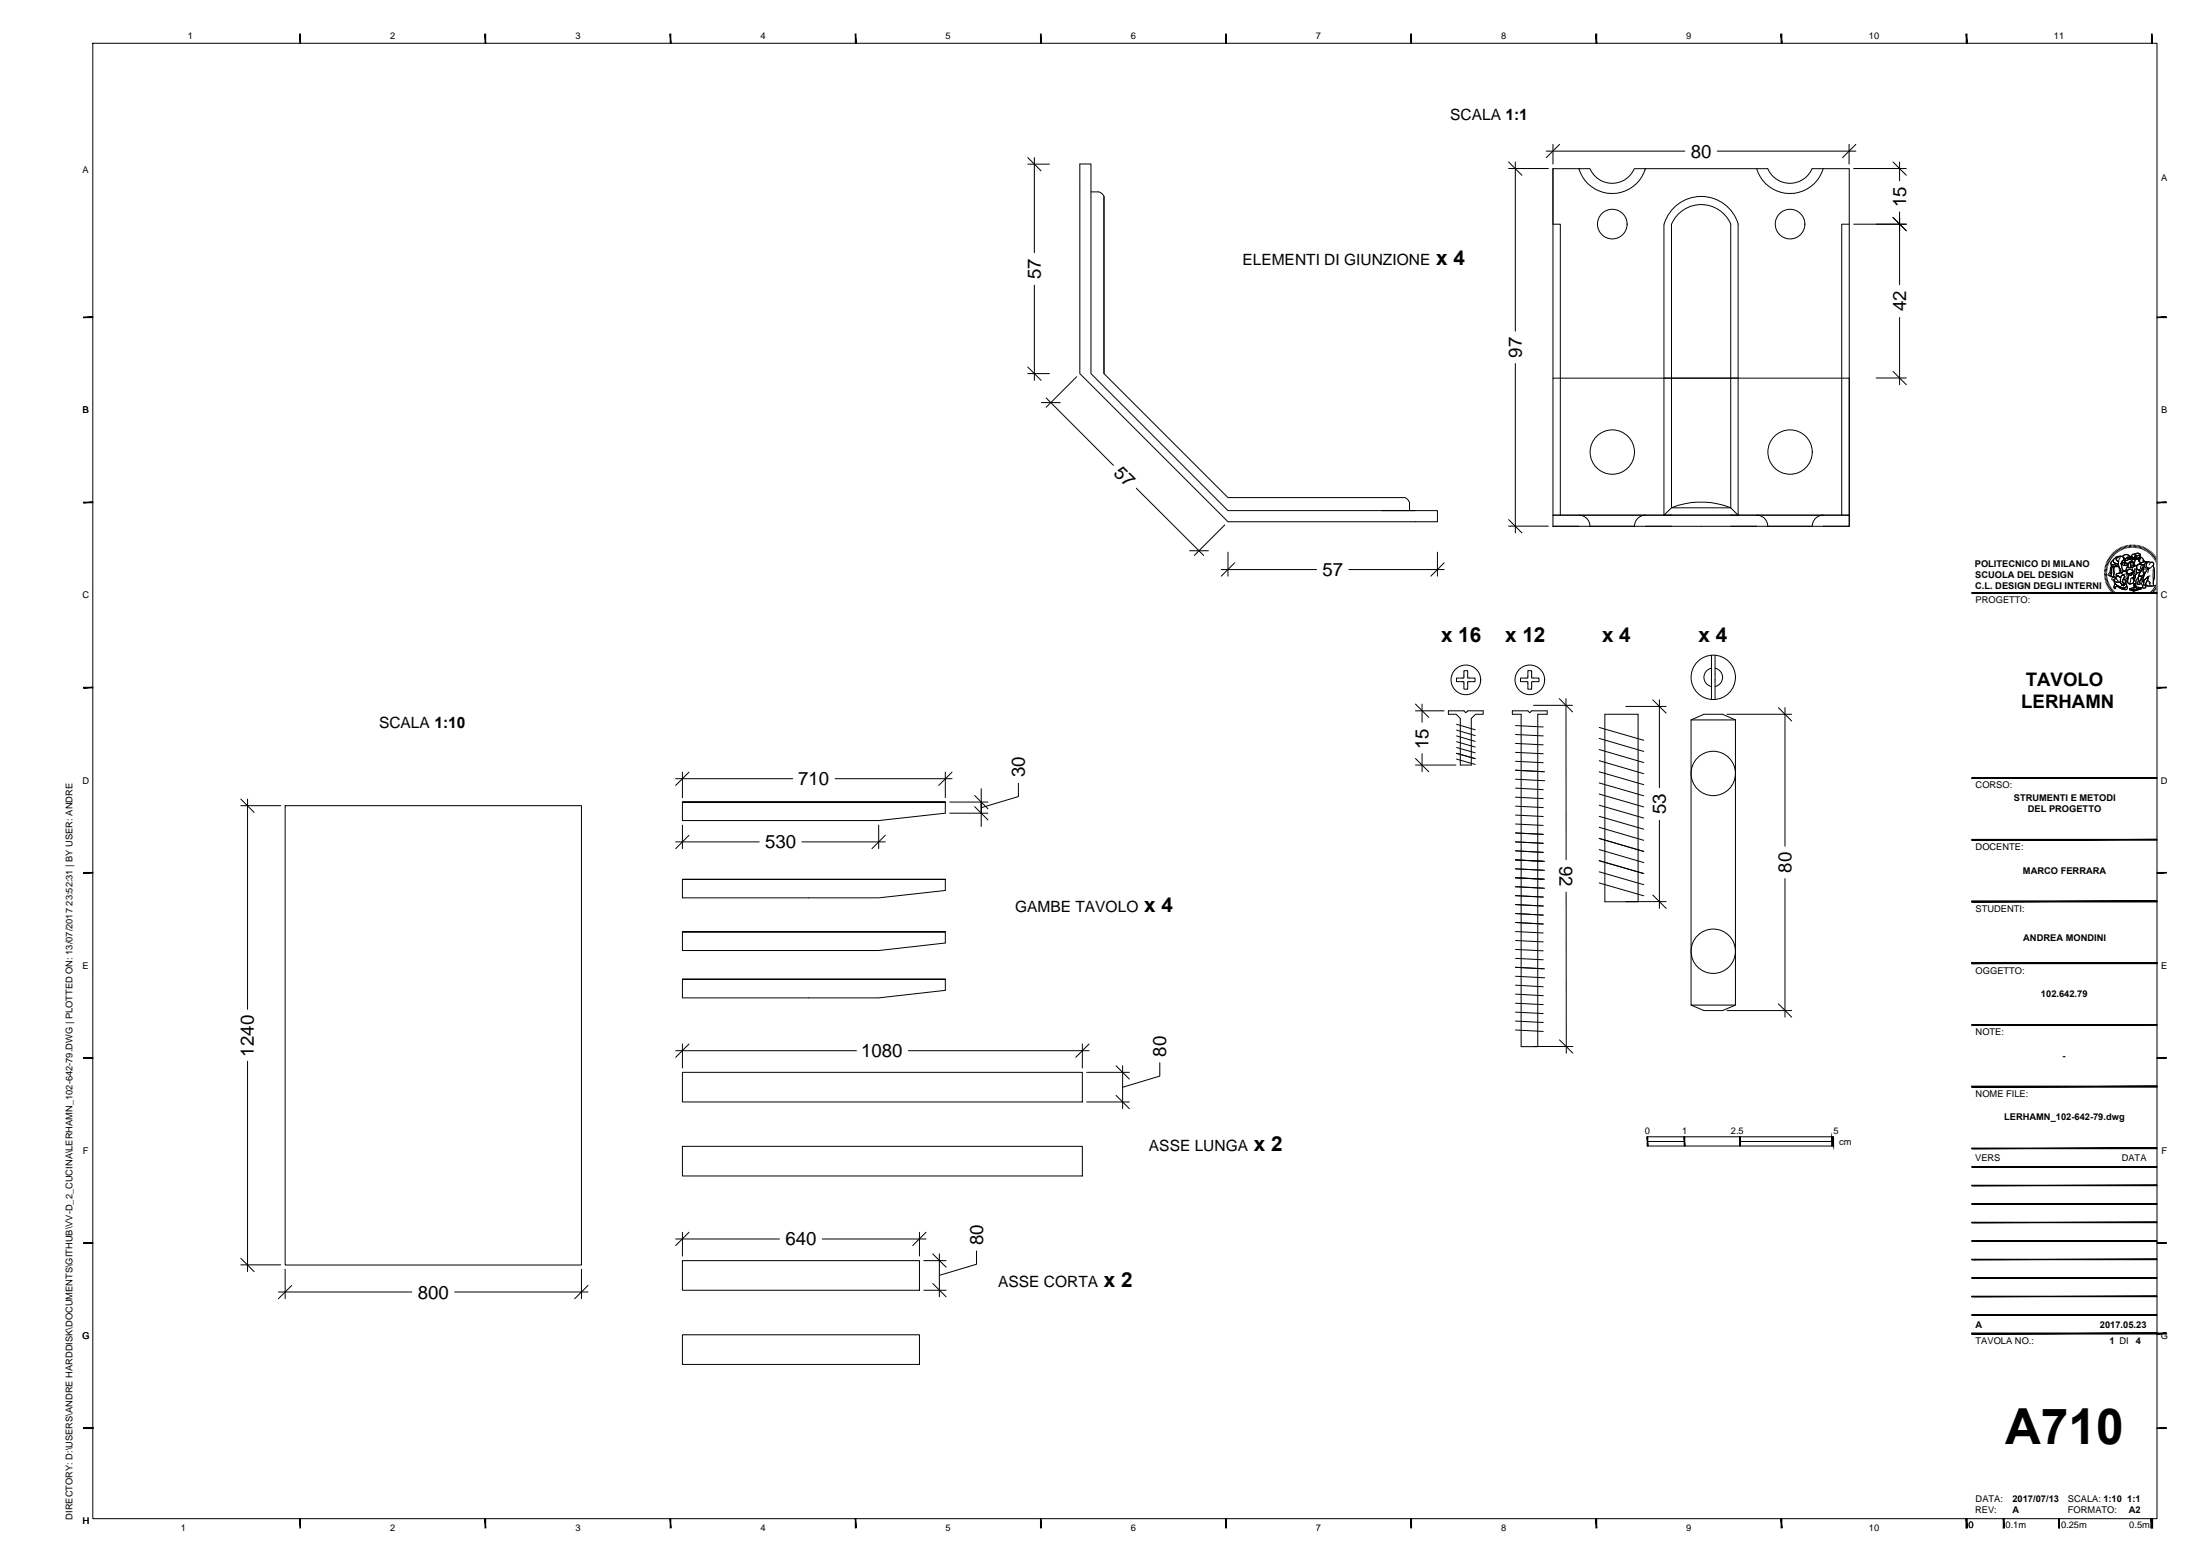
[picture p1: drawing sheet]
<svg xmlns="http://www.w3.org/2000/svg" width="594mm" height="420mm" viewBox="0 0 594 420" stroke-linecap="round" stroke-linejoin="round" font-family="sans-serif">
<!-- layer: Layer1 -->
<g fill="none" stroke="#000" stroke-width=".27">
<path d="M291.6 44.3h3v56.6l37 37h56.6v3h-56.6l-40-40zM294.6 51.8h2M296.6 51.8l.8 .3 .7 1M426.3 45.6h3a6.5 6.5 0 0 0 6 3.9 6.5 6.5 0 0 0 6-3.9h3a9.4 9.4 0 0 1-9 6.6 9.4 9.4 0 0 1-9-6.6zM426.3 45.6h-6.9v56.5M444.3 45.6h33.1a6.5 6.5 0 0 0 5.9 3.9 6.5 6.5 0 0 0 6-3.9h10.1v96.5h-7.1M474.3 45.6a9.4 9.4 0 0 0 9 6.6 9.4 9.4 0 0 0 9-6.6M419.4 60.5h1.9v78.6M449.3 60.5v41.6h20v-41.6M449.4 60.5a10.4 10.4 0 0 1 10-7.5 10.4 10.4 0 0 1 10 7.5M499.4 60.5h-2.1v78.6M298.1 100.9v-47.8v47.8l33.5 33.5 47.8-.1 .6 .5 .5 .7 .1 2.4h1.6"/>
<path d="M419.4 102.1h80v40h-80zM449.3 102.1v37l2.1-2h16v-76.6a8.7 8.7 0 0 0-8-5.3 8.7 8.7 0 0 0-8 5.3v76.6a21.5 21.5 0 0 1 16 0l1.9 2v-37M373.2 137.9h7.4M419.4 139.1h80M426.4 139.1a2.98 2.98 0 0 1 2.9 3h12M444.4 139.1a2.98 2.98 0 0 0-3 3M474.4 139.1a2.98 2.98 0 0 1 3 3M492.4 139.1a2.98 2.98 0 0 0-3 3M419.4 142.1h6.9M444.3 142.1h7.1M462.2 177v11.9M463.1 177v11.9"/>
<path d="M391.1 191.9h4.2l.5 .5 .6-.5h4.1v1h-2.1l-1.1 1.1v12.6h-3v-12.6l-1.1-1.1h-2.1zM393.3 183.1h2v-2h1v2h2v1h-2v2h-1v-2h-2zM393.3 195.6l5.1 1.5M393.3 198.7l5.1 1.5M393.3 197.1l5.1 1.5M408.4 191.9h4.2l.5 .5 .5-.5h4.2v1h-2.6v89.7h-4.4v-89.7h-2.4zM409.2 198.3l7.5 .4M409.2 195.9l7.5 .4M410.6 183.1h2v-2h1v2h2v1h-2v2h-1v-2h-2zM431.8 199.4l12.1 3.5M431.8 196.4l12.1 3.5M433.4 192.9h8.9v50.6h-8.9z"/>
<path d="M456.6 194.4v77h12v-77M456.6 194.4l3.5-1.5h5.1l3.4 1.5M456.6 194.4h12M462.1 180.4a2.52 2.52 0 0 0-2 2.5 2.52 2.52 0 0 0 2 2.5M463.1 180.4a2.52 2.52 0 0 1 2.1 2.5 2.52 2.52 0 0 1-2.1 2.5M77 217.6h80v124h-80zM184.3 216.6h71h-71M184.3 216.6v5h53l18-2v-3M393.3 200.3l5.1 1.4M393.3 201.8l5.1 1.5M393.3 203.4l5.1 1.5M393.3 205l5.1 1.4"/>
<path d="M409.2 203.2l7.5 .3M409.2 205.6l7.5 .4M409.2 208l7.9 .4M409.2 210.4l7.9 .4M409.2 200.7l7.5 .4M409.2 217.7l7.5 .4M409.2 212.8l7.5 .4M409.2 215.3l7.5 .3M431.8 217.4l12.1 3.5M431.8 214.4l12.1 3.5M431.8 211.4l12.1 3.5M431.8 208.4l12.1 3.5"/>
<path d="M431.8 205.4l12.1 3.5M431.8 202.4l12.1 3.5M184.3 237.4h71h-71M184.3 237.4v5h53l18-1.9v-3.1M409.2 239.4l7.9 .5M409.2 229.7l7.5 .5M409.2 227.3l7.5 .4M409.2 224.9l7.5 .4M409.2 222.5l7.5 .4M409.2 220.1l7.5 .4M416.7 232.6l-7.5-.4 7.9 .4M416.7 235l-7.5-.4 7.9 .4"/>
<path d="M416.7 237.4l-7.5-.4 7.9 .4M431.8 235.4l12.1 3.5M431.8 238.4l12.1 3.5M431.8 232.4l12.1 3.5M431.8 229.4l12.1 3.5M431.8 226.4l12.1 3.5M431.8 223.4l12.1 3.5M431.8 220.4l12.1 3.5M184.3 251.6h71h-71M184.3 251.6v5.1h53l18-2.1v-3M409.2 249.1l7.5 .4M409.2 256.4l7.5 .4"/>
<path d="M409.2 258.8l7.5 .4M409.2 254l7.5 .3M409.2 251.5l7.5 .4M409.2 246.7l7.5 .4M409.2 241.9l7.5 .3M409.2 244.3l7.5 .3M184.3 264.4h71h-71M184.3 264.4v5.1h53l18-2.1v-3M409.2 261.2l7.9 .4M409.2 263.6l7.9 .4M409.2 278.1l7.5 .4M409.2 275.7l7.5 .4"/>
<path d="M409.2 270.9l7.5 .4M409.2 273.3l7.5 .4M409.2 266l7.5 .4M409.2 268.4l7.5 .5M456.6 271.4l3.5 1.5h5.1l3.4-1.5M184.3 289.6h108v8h-108zM184.3 309.5h108v8h-108zM184.3 340.4h64v8h-64zM184.3 360.4h64v8h-64z"/>
<circle cx="435.4" cy="60.5" r="4"/>
<circle cx="483.4" cy="60.5" r="4"/>
<circle cx="435.4" cy="122.1" r="6"/>
<circle cx="483.4" cy="122.1" r="6"/>
<circle cx="395.8" cy="183.6" r="4"/>
<circle cx="413.1" cy="183.6" r="4"/>
<circle cx="462.6" cy="182.9" r="6"/>
<circle cx="462.6" cy="208.9" r="6"/>
<circle cx="462.6" cy="256.9" r="6"/>
</g>
<!-- layer: IF-ANNO SYMB -->
<g fill="none" stroke="#000" stroke-width=".27">
<path d="M419.4 39v5.3M421.1 39l-3.6 3.6M499.3 39v5.3M501.1 39l-3.6 3.6M277.5 44.3h5.9M277.5 42.5l3.6 3.6M279.3 42.5v25.7M407.4 45.5h10.7M407.4 43.7l3.6 3.6M409.2 43.7v45.7M417.5 40.8h37.5M463.7 40.8h37.4"/>
<path d="M500.5 45.5h14.3M511.2 58.7l3.6 3.6M511.2 43.7l3.6 3.6M513 43.7v5.1M513 57.2v19.7M279.3 77v25.7M500.5 60.5h14.3M277.5 99.1l3.6 3.6M409.2 98.2v45.7M513 85.7v18.2M277.5 100.9h5.9M281.2 108.7h5.1"/>
<path d="M282.5 107.4l18.2 18.2M290.7 101.7l-8.2 8.3M506.6 102.1h8.2M511.2 100.3l3.6 3.6M306.8 131.8l18.2 18.2M321.2 148.7h5.1M329.8 153.8h25.7M330.8 141.7l-8.3 8.3M331.6 149.1v6.5M333.4 152l-3.6 3.6M364.2 153.8h25.8M388.2 149.1v6.5"/>
<path d="M390 152l-3.6 3.6M407.4 142.1h10.7M407.4 140.3l3.6 3.6M382.2 191.9h7.7M382.2 190.1l3.6 3.6M384 190.1v4.9M414.1 190.5h10.5M421 188.6l3.6 3.6M422.9 188.6v43.6M439 190.8h10.9M446.3 189l3.6 3.6M448.1 189v23.7"/>
<path d="M466.3 192.9h17.5M480.2 191.1l3.6 3.6M482 191.1v37.4M65 217.6h10.8M65 215.8l3.6 3.6M66.8 215.8v56.7M182.5 210.3h31.5M184.3 208.5v6.9M186.1 208.5l-3.6 3.6M225.5 210.3h31.6M255.3 208.5v6.9M256.5 216.6h10.3"/>
<path d="M256.5 219.6h10.3M257.1 208.5l-3.6 3.6M263.2 214.8l3.6 3.6M263.2 217.8l3.6 3.6M265 216.6v3v-3M265 213v3.6M265 219.6v3.6M275 211.5v3.6l-10 3M382.2 206.6h10.9M382.2 204.8l3.6 3.6M384 203.5v4.9M182.5 227.3h22.5"/>
<path d="M184.3 222.8v6.4M186.1 225.6l-3.6 3.6M216.5 227.3h22.6M237.3 222.8v6.4M239.1 225.6l-3.6 3.6M448.1 221.5v23.8M482 237.2v37.5M422.9 240.9l.1 43.5M439 243.5h10.9M446.3 241.7l3.6 3.6M466.3 272.9h17.5M480.2 271.1l3.6 3.6"/>
<path d="M66.8 286.6v56.8M182.5 283.7h48.8M184.3 281.9v6.5M186.1 281.9l-3.6 3.6M245.3 283.7h48.8M292.3 281.9v6.5M293.5 297.6h11.5M293.5 289.6h11.5M294.1 281.9l-3.6 3.6M301.4 295.8l3.6 3.6M301.4 287.8l3.6 3.6M303.1 287.8v11.6"/>
<path d="M313.2 287v3.6l-10.1 3M414.2 282.6h10.5M421.1 280.8l3.6 3.6M65 339.8l3.6 3.6M182.5 334.6h28M184.3 332.7v6.5M186.1 332.7l-3.6 3.6M222 334.6h28.1M248.3 332.7v6.5M250.1 332.7l-3.6 3.6M251.9 338.6l3.6 3.6M253.7 338.6v11.6"/>
<path d="M263.7 337.8v3.6l-10 3M65 341.5h10.8M75.2 348.9h36M77 342.7v8M78.8 347.1l-3.6 3.6M122.8 348.9h36M157 342.7v8M158.8 347.1l-3.6 3.6M249.5 340.4h6M249.5 348.4h6M251.9 346.6l3.6 3.6"/>
</g>
<g fill="#fff" stroke="#fff" stroke-width=".27">
<path d="M357 151.6v4.4l5.8-4.4zM357 156l5.8-4.4v4.4z"/>
<path d="M277.1 69.7v5.9h4.4zM277.1 69.7h4.4v5.9z"/>
<path d="M303.2 125.1l-3.1 3.1 7.3 1zM300.1 128.2l7.3 1-3.1 3.1z"/>
<path d="M456.4 38.6v4.4l5.9-4.4zM456.4 43l5.9-4.4v4.4z"/>
<path d="M407 90.8v5.9h4.4zM407 90.8h4.4v5.9z"/>
<path d="M510.8 78.3v6h4.4zM510.8 78.3h4.4v6z"/>
<path d="M510.8 50.2v5.6h4.4zM510.8 50.2h4.4v5.6z"/>
<path d="M445.9 214.2v5.8h4.4zM445.9 214.2h4.4v5.8z"/>
<path d="M420.7 233.6l4.4 5.8v-5.8zM420.7 233.6l4.4 5.8h-4.4z"/>
<path d="M381.8 196.5v5.6h4.4zM381.8 196.5h4.4v5.6z"/>
<path d="M479.8 230v5.8h4.4zM479.8 230h4.4v5.8z"/>
<path d="M64.6 274v11.1h4.4zM64.6 274h4.4v11.1z"/>
<path d="M112.6 346.7v4.4l8.7-4.4zM112.6 351.1l8.7-4.4v4.4z"/>
<path d="M215.5 208.1v4.4l8.6-4.4zM215.5 212.5l8.6-4.4v4.4z"/>
<path d="M206.5 225.1v4.4l8.6-4.4zM206.5 229.5l8.6-4.4v4.4z"/>
<path d="M272.8 204.2v5.9h4.4zM272.8 204.2h4.4v5.9z"/>
<path d="M232.7 281.5v4.4l11.1-4.4zM232.7 285.9l11.1-4.4v4.4z"/>
<path d="M311 279.7v5.8h4.4zM311 279.7h4.4v5.8z"/>
<path d="M211.9 332.4v4.3l8.7-4.3zM211.9 336.7l8.7-4.3v4.3z"/>
<path d="M261.5 330.5v5.8h4.4zM261.5 330.5h4.4v5.8z"/>
</g>
<!-- layer: G-ANNO-TTLB -->
<g fill="#000" stroke="#000" stroke-width=".27">
<path d="M81 9.2l.2 2.5v-2.5zM81 9.2l.2 2.5h-.2z"/>
<path d="M131 9.2l.1 2.5v-2.5zM131 9.2l.1 2.5h-.1z"/>
<path d="M181 9.2l.1 2.5v-2.5zM181 9.2l.1 2.5h-.1z"/>
<path d="M231 9.2l.1 2.5v-2.5zM231 9.2l.1 2.5h-.1z"/>
<path d="M281 9.2l.1 2.5v-2.5zM281 9.2l.1 2.5h-.1z"/>
<path d="M331 9.2l.1 2.5v-2.5zM331 9.2l.1 2.5h-.1z"/>
<path d="M381 9.2l.2 2.5v-2.5zM381 9.2l.2 2.5h-.2z"/>
<path d="M431 9.2l.2 2.5v-2.5zM431 9.2l.2 2.5h-.2z"/>
<path d="M480.9 9.2l.3 2.5v-2.5zM480.9 9.2l.3 2.5h-.3z"/>
<path d="M530.9 9.2l.3 2.5v-2.5zM530.9 9.2l.3 2.5h-.3z"/>
<path d="M581 9.2l.2 2.5v-2.5zM581 9.2l.2 2.5h-.2z"/>
<path d="M22.6 85.8h2.5v-.2zM22.6 85.6h2.5l-2.5 .2z"/>
<path d="M582.5 85.8h2.5v-.2zM582.5 85.6h2.5l-2.5 .2z"/>
<path d="M22.6 135.8h2.5v-.2zM22.6 135.6h2.5l-2.5 .2z"/>
<path d="M582.5 135.8h2.5v-.2zM582.5 135.6h2.5l-2.5 .2z"/>
<path d="M532.5 160.2h50v-.2zM532.5 160h50l-50 .2z"/>
<path d="M22.6 185.8h2.5v-.2zM22.6 185.6h2.5l-2.5 .2z"/>
<path d="M582.5 185.8h2.5v-.2zM582.5 185.6h2.5l-2.5 .2z"/>
<path d="M532.5 210.2h50v-.2zM532.5 210h50l-50 .2z"/>
<path d="M22.6 235.8h2.5v-.2zM22.6 235.6h2.5l-2.5 .2z"/>
<path d="M532.5 226.9h50v-.2zM532.5 226.7h50l-50 .2z"/>
<path d="M582.5 235.8h2.5v-.2zM582.5 235.6h2.5l-2.5 .2z"/>
<path d="M532.5 243.3v.2l50-.2zM532.5 243.5l50-.2v.2z"/>
<path d="M532.5 243.5h50v-.2zM532.5 243.3h50l-50 .2z"/>
<path d="M532.5 260v.2l50-.2zM532.5 260.2l50-.2v.2z"/>
<path d="M532.5 260v.2l50-.2zM532.5 260.2l50-.2v.2z"/>
<path d="M532.5 276.6v.3l50-.3zM532.5 276.9l50-.3v.3z"/>
<path d="M532.5 260v.2l50-.2zM532.5 260.2l50-.2v.2z"/>
<path d="M532.5 260v.2l50-.2zM532.5 260.2l50-.2v.2z"/>
<path d="M22.6 285.8h2.5v-.2zM22.6 285.6h2.5l-2.5 .2z"/>
<path d="M532.5 293.3v.2l50-.2zM532.5 293.5l50-.2v.2z"/>
<path d="M532.5 293.3v.2l50-.2zM532.5 293.5l50-.2v.2z"/>
<path d="M582.5 285.8h2.5v-.2zM582.5 285.6h2.5l-2.5 .2z"/>
<path d="M444.8 307v2.5h.2zM444.8 307h.2v2.5z"/>
<path d="M454.8 307l.2 2.5v-2.5zM454.8 307l.2 2.5h-.2z"/>
<path d="M469.8 307l.2 2.5v-2.5zM469.8 307l.2 2.5h-.2z"/>
<path d="M494.6 307l.5 2.5v-2.5zM494.6 307l.5 2.5h-.5z"/>
<path d="M532.5 315h50zM532.5 315.1l50-.1z"/>
<path d="M532.5 310v.2l50-.2zM532.5 310.2l50-.2v.2z"/>
<path d="M22.6 335.7h2.5v-.1zM22.6 335.6h2.5l-2.5 .1z"/>
<path d="M532.5 335h50zM532.5 335.2l50-.2z"/>
<path d="M532.5 330h50zM532.5 330.2l50-.2z"/>
<path d="M532.5 325h50zM532.5 325.2l50-.2z"/>
<path d="M532.5 320h50zM532.5 320.2l50-.2z"/>
<path d="M582.5 335.7h2.5v-.1zM582.5 335.6h2.5l-2.5 .1z"/>
<path d="M532.5 355h50zM532.5 355.1l50-.1z"/>
<path d="M532.5 350h50zM532.5 350.1l50-.1z"/>
<path d="M532.5 345h50zM532.5 345.1l50-.1z"/>
<path d="M532.5 340h50zM532.5 340.1l50-.1z"/>
<path d="M532.5 360v.2l50-.2zM532.5 360.2l50-.2v.2z"/>
<path d="M532.5 360v.2l50-.2zM532.5 360.2l50-.2v.2z"/>
<path d="M582.5 360.2h2.5v-.2zM582.5 360h2.5l-2.5 .2z"/>
<path d="M582.5 360.2h2.5v-.2zM582.5 360h2.5l-2.5 .2z"/>
<path d="M22.6 385.7h2.5v-.1zM22.6 385.6h2.5l-2.5 .1z"/>
<path d="M22.6 385.7h2.5v-.2zM22.6 385.5h2.5l-2.5 .2z"/>
<path d="M582.5 385.7h2.5v-.1zM582.5 385.6h2.5l-2.5 .1z"/>
<path d="M81 410.1l.2 2.5v-2.5zM81 410.1l.2 2.5h-.2z"/>
<path d="M131 410.1l.1 2.5v-2.5zM131 410.1l.1 2.5h-.1z"/>
<path d="M181 410.1l.1 2.5v-2.5zM181 410.1l.1 2.5h-.1z"/>
<path d="M231 410.1l.1 2.5v-2.5zM231 410.1l.1 2.5h-.1z"/>
<path d="M281 410.1l.1 2.5v-2.5zM281 410.1l.1 2.5h-.1z"/>
<path d="M331 410.1l.1 2.5v-2.5zM331 410.1l.1 2.5h-.1z"/>
<path d="M381 410.1l.2 2.5v-2.5zM381 410.1l.2 2.5h-.2z"/>
<path d="M431 410.1l.2 2.5v-2.5zM431 410.1l.2 2.5h-.2z"/>
<path d="M480.9 410.1l.3 2.5v-2.5zM480.9 410.1l.3 2.5h-.3z"/>
<path d="M530.9 410.1v2.5h.3zM530.9 410.1h.3v2.5z"/>
<path d="M530.9 410.1l.3 2.5v-2.5zM530.9 410.1l.3 2.5h-.3z"/>
<path d="M541 410.1l.1 2.5v-2.5zM541 410.1l.1 2.5h-.1z"/>
<path d="M541 410.1l.1 2.5v-2.5zM541 410.1l.1 2.5h-.1z"/>
<path d="M556 410.1l.1 2.5v-2.5zM556 410.1l.1 2.5h-.1z"/>
<path d="M556 410.1l.1 2.5v-2.5zM556 410.1l.1 2.5h-.1z"/>
<path d="M581 410.1l.2 2.5v-2.5zM581 410.1l.2 2.5h-.2z"/>
<path d="M580.8 410.1l.5 2.5v-2.5zM580.8 410.1l.5 2.5h-.5z"/>
</g>
<!-- layer: G-ANNO-LOGO -->
<g fill="none" stroke="#000" stroke-width=".27">
<path d="M568.2 154.4h.7M568.2 154.8h.7M568.2 155.1h.7M568.3 154.1h.7M568.3 153.7l.7 .1M568.4 153.3l.6 .2M568.5 153l.6 .2M568.5 152.7l.7 .1M568.7 152.3l.6 .2M568.7 152l.7 .2M568.9 151.6l.6 .3M569 155.4l-.7 .1"/>
<path d="M569 155.7l-.7 .1M569 151.3l.7 .3M569 156.1l-.6 .1M569.1 156.4l-.6 .1M569.2 156.7l-.7 .2M569.2 151l.6 .3M569.3 157l-.7 .2M569.4 157.3l-.7 .3M569.4 150.7l.6 .4M569.5 157.6l-.6 .3M569.6 150.4l.6 .4M569.6 157.9l-.6 .3"/>
<path d="M569.8 150.1l.6 .4M569.8 158.2l-.6 .3M570 158.5l-.6 .3M570.1 149.9l.5 .4M570.1 152.4l.8 .1a.7 .7 0 0 0 1.2-.1v.6h-.2a1.81 1.81 0 0 1-1.8-.3zM570.1 152.4l.1 .5M570.1 158.8l-.5 .3M570.3 149.6l.5 .4M570.3 152.9l-.2 .4-.2 1.5-.3 .6 .4 .2M570.3 159l-.5 .4M570.5 153h.5l-.2 .6v2.1l-.2 .1-.7-.2 .3-.5v-1.5zM570.5 149.3l.5 .5"/>
<path d="M570.5 159.3l-.5 .4M570.6 151.3l.1-.1v.4l.2 .4 1.1 .4a.65 .65 0 0 1-1.1 .1h-.6a.5 .5 0 0 1-.3-.5 .5 .5 0 0 1 .3-.4zM570.6 153l-.4 .5v1.5l-.2 .6 .7 .2M570.7 151.2l-.6 .6a.43 .43 0 0 0-.1 .5 .43 .43 0 0 0 .5 .2h.4a.7 .7 0 0 0 1.2-.1M570.7 159.5l-.5 .5M570.8 149.1l.4 .5M570.8 151l.4-.3a1.8 1.8 0 0 1 1.6-.5 .95 .95 0 0 0-1.3 1.1l.6 .3v.8l-1.2-.5-.2-.3zM570.8 156.5a.98 .98 0 0 0 1.4 .7l.4-.1M570.9 156.9l.8 .3 .9-.1 .1 .4 .3 .3v.3l.2-.3 .2 .4-.1-.5 .4 .4-.3-.5 .5 .2-.4-.4a.4 .4 0 0 1-.4-.2 .4 .4 0 0 1 .1-.5l.2-.4 .3 .2 .4 1a.8 .8 0 0 1-.1 1.1 .8 .8 0 0 1-1 .1l-.7-.3a1.67 1.67 0 0 1-1.4-1.4zM570.9 156.9v.1a2.91 2.91 0 0 0 2.3 1.8l.5 .2M571 153h1.1l.6 1.1v.5l-.6 .2a.45 .45 0 0 0-.6 .2 .45 .45 0 0 0 .2 .6l-.4 .4-.4-.2-.2-.4 .1-1.8zM571 153l-.2 .6v2.2"/>
<path d="M571 159.8l-.5 .4M571.1 157.6l-.1 .2a.65 .65 0 0 0-.2 .6 .65 .65 0 0 0 .4 .6v-.5a.74 .74 0 0 1 1.2 .3l1 .3a.67 .67 0 0 0 .9 0 .67 .67 0 0 0 0-.9M571.1 148.8l.4 .6M571.1 157.5l.7 .6 1.4 .6a.77 .77 0 0 0 1.1-.5l.2 .3a.67 .67 0 0 1-.4 .7 .67 .67 0 0 1-.7-.1l-1.3-.6a.49 .49 0 0 0-.5-.3 .49 .49 0 0 0-.4 .5l.1 .1-.1 .2-.3-.1a.87 .87 0 0 1 .1-1.2zM571.2 160l-.5 .5M571.3 156a.51 .51 0 0 0-.8-.1 .51 .51 0 0 0 .1 .8 .72 .72 0 0 1 .7-.4 .72 .72 0 0 1 .6 .5h.1M571.3 148.6l.5 .6M571.5 155l1.2-.4 .3 .2a.79 .79 0 0 1 .7-.6 .79 .79 0 0 1 .8 .5 .98 .98 0 0 1 .1 1.3 .98 .98 0 0 1-1.2 .3l.1-.3a.28 .28 0 0 0 .3-.3 .28 .28 0 0 0-.3-.3 .56 .56 0 0 0-.6 0 .56 .56 0 0 0-.3 .6l-.7-.6-.3 .1zM571.5 155.7l.4-.3a1.11 1.11 0 0 1 .5 1.8 1.27 1.27 0 0 1-1.6-.6l.1-.2 .6-.1-.2-.3zM571.6 148.4l.4 .6M571.8 150.5l.2-.1a.91 .91 0 0 1 .9-.2 .91 .91 0 0 1 .6 .8 1.9 1.9 0 0 0-.5 2.3l.2 .7 .5 .2-.5 .1-.1 .4a.33 .33 0 0 1-.4-.2 .33 .33 0 0 1 0-.4l-.6-1.1v-1.4a.64 .64 0 0 1-.5-.4 .64 .64 0 0 1 .2-.7zM571.8 155.3l.8 .7"/>
<path d="M571.9 155.4a.61 .61 0 0 0-.4 .9M571.9 148.3l.4 .5M572.1 153h-1.5a.65 .65 0 0 0-.7 .2 .65 .65 0 0 0-.1 .7v.5l-.5 .7 .3 .3M572.3 153.3l.2 1.4M572.3 148l.3 .6M572.5 150.5a2.75 2.75 0 0 0 .1 3.3l.1 .3a.37 .37 0 0 0-.1 .4 .37 .37 0 0 0 .4 .2l.2-.4 .5-.1a2.46 2.46 0 0 1-.9-2.1l.2-.4a.78 .78 0 0 0 .5-1 .78 .78 0 0 0-1-.5 1.7 1.7 0 0 0-1.8 1.4l.2 .4 1.1 .4M572.6 147.9l.3 .6M572.7 154.6l-.6 .2a.44 .44 0 0 0-.6 .1 .44 .44 0 0 0 .1 .6M572.8 150.2a.95 .95 0 0 0-1.3 1l.6 .4M572.9 147.7l.3 .7M573 155.4a.56 .56 0 0 1 .7 .5l-.2 .1-.3 .8a.36 .36 0 0 0 0 .4 .36 .36 0 0 0 .3 .2l.4 .4-.5-.2 .3 .5-.4-.4 .1 .5-.2-.4-.2 .3v-.3l-.2-.2a2.4 2.4 0 0 1 .2-2.2zM573 155.4a.56 .56 0 0 1 .7 .5l-.2 .1-.4 1.1 .8 .7-.5-.2 .3 .5-.4-.4 .1 .5-.2-.4-.2 .3v-.3l-.2-.2a2.13 2.13 0 0 1 .2-2.2z"/>
<path d="M573 152.1l.7-.3 .3 .3a.31 .31 0 0 0-.3 .2 .31 .31 0 0 0 .2 .4l-.6-.1zM573 151.6l1-.4-.2 .6-1.1 .4zM573.1 152.1l.1 .4 .6 .2M573.2 150.3v-.1a1.27 1.27 0 0 1 2 .3 .92 .92 0 0 0-1.2 .3l-.5-.1M573.2 147.6l.2 .7M573.3 150l.4-.2 1.1 .1a.29 .29 0 0 1 .4 .3 .29 .29 0 0 1-.4 .3l-.2-.1a.74 .74 0 0 1-.7 .4 .74 .74 0 0 1-.7-.6zM573.4 150.6a.73 .73 0 0 0 1.2-.3l.1 .1a.27 .27 0 0 1 .3 .2 .27 .27 0 0 1-.2 .3l-.4 .5-.4-.2-.6 .1zM573.6 147.5l.2 .6M573.7 154.2a1.11 1.11 0 0 1 1 .8 1.11 1.11 0 0 1-.4 1.2M573.7 152.1h.9l-.2 .1a.39 .39 0 0 1-.5 .6 .39 .39 0 0 1-.2-.7zM573.7 156.5l.6 1.5a.74 .74 0 0 1-1.1 .8M573.8 151.8l.2 .2"/>
<path d="M573.9 151.5l-.1 .3-1 .4M573.9 155.1l-.8 .2M573.9 147.4l.2 .6M574 151.2l-.4 .5M574 154.7l.8 .6M574.2 152.1a.34 .34 0 0 0-.5 .3 .34 .34 0 0 0 .5 .3 .34 .34 0 0 0 .2-.5l.2-.1-.6 .1M574.2 155.2a.72 .72 0 0 1 .1 .9 .72 .72 0 0 1-.9 .3M574.3 154.2l.5-.5 1.1 .3 .2 .6-.9 .3a.39 .39 0 0 1-.4 .2 .39 .39 0 0 1-.3-.3zM574.3 157l.8 .7M574.3 154.4l.2-.4 .7-.3a.75 .75 0 0 1 .8 1l-.2-.1-1.1 .5M574.3 147.3l.1 .7M574.5 151.1v.1"/>
<path d="M574.5 150.7l.2 .1M574.6 156.4v1M574.6 153a1.12 1.12 0 0 0-.5 1.3M574.6 147.2l.1 .7M574.6 150.8h.1M574.7 155.1l1.1-.5a.62 .62 0 0 1-.1 .6 .62 .62 0 0 1-.7 .2zM574.7 155l.3 .3a.69 .69 0 0 0 .9-.6l.3-.1-.2-.5-.6-.3-.6-.1-.5 .7-.2-.1v-.4l.4-.9 .3 .2h1.1l.5-.4v-.3l.6 .2 .1 1.1a.57 .57 0 0 0-.1 .9l-.3 .6-.4 .1-.2 .6h-.4l.2 .3 .3-.1v.4l.2-.2-.1 .4a.88 .88 0 0 1-1.1 .9l-.9-.7 .3-.5 .2-1.1M574.7 155.9l-.1 .6-.6 .7M574.8 155.2h.1M574.9 151.8a.83 .83 0 0 1 1-.1 .83 .83 0 0 1 .5 .9l-.2 .4-.2-.1a.79 .79 0 0 0-.6-1.3l-.2 .3 .2 .6a.45 .45 0 0 1-.2 .7 .45 .45 0 0 1-.6-.4zM575 150.9l.8-.2 .1 .2a.39 .39 0 0 1-.3 .4 .39 .39 0 0 1-.4-.3zM575 150.6l-.2 .5-.4 .3-.4-.2-.6 .1"/>
<path d="M575 147.2l.1 .7M575.1 159l1.9-.5 1.2 .3-2 .5zM575.1 159l1.1 .3v.3l-1.1-.3zM575.3 151.7a.8 .8 0 0 1 .9 .6 .8 .8 0 0 1-.6 .9h-.2l-.2-1.3zM575.3 147.2l.1 .6M575.4 150.5a.42 .42 0 0 1 .6 0 .42 .42 0 0 1 0 .6l-.2-.4-.4 .1zM575.4 156.1l-.3 1.6 1-.2M575.4 150.7a.39 .39 0 0 1 .5-.3 .39 .39 0 0 1 .1 .6v.1M575.4 155.2v.1M575.5 154.9v.1M575.5 155.1l.1 .1M575.6 152h.1"/>
<path d="M575.6 151.9l-.1 .1M575.7 147.2v.6M575.7 150.9l-.3-.2-.5 .2 .3 .1a.35 .35 0 0 0 .4 .3 .35 .35 0 0 0 .2-.6v.3M575.8 153.2v.7M575.9 154.7a.59 .59 0 0 1-.4 .6 .59 .59 0 0 1-.7-.2M575.9 151.8l.2 .3h-.1M576 151.9a.41 .41 0 0 0-.6-.2 .41 .41 0 0 0 0 .7v.1a.45 .45 0 0 1 .1 .6 .45 .45 0 0 1-.6 .1 .45 .45 0 0 1-.2-.5 .92 .92 0 0 1 1.2-1.1l.2 .3a.71 .71 0 0 1 0 1.1l-.1-.3M576 147.2v.6M576.1 152.3h-.2M576.1 152.1l.1 .5h-.8M576.1 153l-.2 .2h-.5M576.2 159.3l2-.5v.2l-2 .6z"/>
<path d="M576.2 159.3v.3M576.2 155.9v.7l.2-.2M576.2 151l.2-.1 .1 .4-.2 .8M576.3 155.5h.1M576.3 155.4l.4-.1-.5 1.3v-.4l-.3 .1-.2-.3h.4zM576.3 150.5l.1 .5M576.4 152.5l-.2-.4 .3-.8-.1-.4-.2 .1-.2-.5a.47 .47 0 0 1-.4-.6 .47 .47 0 0 1 .7-.3h.4l-.2 .6 .1 1 .2-.6a.4 .4 0 0 0 .3 .4 .4 .4 0 0 0 .5-.2l-.1 .7 .2-.2 .1 .3a.33 .33 0 0 1 .2 .4 .33 .33 0 0 1-.3 .3l-.7 .4M576.4 147.2l-.1 .6M576.5 155.8l-.2 .3M576.5 153.5l-.2 1.4M576.5 152.7l.4 .3M576.5 157.6l.2-.1 .1 1.1-.2-.6-.4 .7z"/>
<path d="M576.6 154.7l-.4 .5v.3M576.7 155.3l-.4 .1-.3 .7-.3-.1 .2 .3 .3-.1M576.7 153.6l-.4 .9M576.7 149.6h-.5a.54 .54 0 0 0-.6 .7M576.7 147.2v.7M576.8 150.6a.4 .4 0 0 0 .3 .4 .4 .4 0 0 0 .5-.2M576.8 149.5a.81 .81 0 0 1 1.1 .1 .81 .81 0 0 1 .1 1l-.4 1v-.8l.2-.4-.2-.5a.98 .98 0 0 0-.9 1.2l-.1-.1a1.45 1.45 0 0 1 .2-1.5zM577 149.4a.74 .74 0 0 1 .9 .1 .74 .74 0 0 1 0 1l-.3 1.1v-.8l.2-.4-.2-.5a.98 .98 0 0 0-.9 1.2l-.1-.1a1.49 1.49 0 0 1 .4-1.6zM577 152.7a1.58 1.58 0 0 1 2 0 1.37 1.37 0 0 1-1.4 1.4l-.6-.5zM577 150.1l.6-.2 .2 .5-.2 .4a.46 .46 0 0 1-.7 0 .46 .46 0 0 1 .1-.7zM577 154.7l.9-.1-.5 1.2-.6 .9v.8l-.3 .1-.3 .6-.1-1zM577 150.3l.2 .1"/>
<path d="M577 154.7l-.3 .6-.6 1.9 .2 1-.1 .8 .4-1 .3 .9-.2-1.4-.4 .7M577.1 150.8h.1M577.1 153.7v.1a.57 .57 0 0 0-.1 .9l.8-.1 .6-.7M577.1 147.2l-.1 .7M577.1 150.4v.1M577.2 150.7h.1M577.4 147.3l-.1 .7M577.5 150.5l.2 .1M577.5 150.6h.1M577.6 155.7l.7-.2-.1 .6a1.34 1.34 0 0 0-.3 1.6h-.7zM577.7 151.3l.4 .7M577.8 153.8h.1"/>
<path d="M577.8 152.2l.9-.4 1-.1-.7 1zM577.8 147.4l-.2 .6M577.9 154.6l-.5 1.2-.6 .9-.1 .9M577.9 150.4l.8 .5 .5 .8h-.4a.65 .65 0 0 1-.9 .1 .65 .65 0 0 1 0-1zM577.9 153.8h-.3M578 150.4l.7 .5 .2 .5M578 154.1h-.1M578.1 147.4l-.2 .7M578.2 158.8v.2l-2 .6-1.1-.3v-.3l1.1 .3 2-.5a5.8 5.8 0 0 0-3.1 .2M578.3 155.6l-.1 .5a1.34 1.34 0 0 0-.3 1.6h-.7l.3-2M578.5 147.6l-.3 .6M578.5 153.7h.3l-.1 1.8-1.2 .2 .3-1.1z"/>
<path d="M578.5 153.4l-.1 .4M578.6 151.3l.5 .4M578.6 152.4l.3 .1 .1 .4M578.7 155.5l-1.2 .2M578.7 156.9l-.1 .3 .3 .1M578.8 153.7v.3a5.9 5.9 0 0 1-.7 3.1l.6 1.1M578.8 147.7l-.2 .6M579 156.6l1.1-.9-.3 1.3a1.33 1.33 0 0 0-.4 1.7l-.4 .1-.4-.1zM579 152.7l.1-.2a.85 .85 0 0 1 1-.8l.6 .2a.55 .55 0 0 1 .8 .1 .55 .55 0 0 1-.2 .8l-.3 .3a1.09 1.09 0 0 1-1.1 .5 1.09 1.09 0 0 1-.9-.7M579 152.9l-.5 .8a.79 .79 0 0 1-1.4 0 .75 .75 0 0 1 .1-1 .75 .75 0 0 1 1 0l-.2 .7a.6 .6 0 0 0 .7-.6 .6 .6 0 0 0-.8-.5 .93 .93 0 0 0-.9 .9M579.1 154.4v.6M579.1 147.9l-.2 .6"/>
<path d="M579.5 148l-.4 .6M579.5 153.6l-.8 .1M579.6 157.8l.5 .4M579.8 148.2l-.4 .6M579.8 151.7l-1.4 .1-.6 .4M579.9 151.8l.4-.1 .4 .2a.55 .55 0 0 1 .7 .1 .55 .55 0 0 1 0 .7 8.7 8.7 0 0 1 0 4.8l.3 .7h-2.4l-.1-.4 .6-.8 .3-1.3-1.5 1.4v-.3a6.8 6.8 0 0 1 1.4-3.2l.5-.1a.9 .9 0 0 1-.9-.6 .9 .9 0 0 1 .3-1.1zM579.9 156.6l.9 .9M580 153.6a5.8 5.8 0 0 0-1.4 3.5l1.5-1.4 .5-.2M580.1 151.7a.91 .91 0 0 0-.6 1.1 .91 .91 0 0 0 1 .7M580.1 148.4l-.4 .5M580.1 155.7l-.3 1.3-.6 .9 .1 .3a.39 .39 0 0 1-.3 .6 .39 .39 0 0 1-.3-.6l.3-1.5M580.2 153.6l-.2 1"/>
<path d="M580.3 157.1a.95 .95 0 0 0 .7 1.1M580.3 148.6l-.3 .5M580.6 152.1l-.3 .3M580.6 148.8l-.4 .5M580.7 159.9l.5 .5M580.9 159.6l.5 .5M580.9 149l-.4 .5M581.2 159.4l.5 .5M581.2 149.3l-.5 .4M581.4 159.2l.5 .4M581.4 153.8l.1 3.3M581.4 152.7a8.6 8.6 0 0 1 0 4.7l.3 .8h-2.4"/>
<path d="M581.4 149.5l-.5 .5M581.5 158.9l.6 .4M581.7 149.8l-.5 .4M581.7 158.6l.6 .4M581.9 150.1l-.5 .4M581.9 158.4l.6 .3M582 158.1l.7 .3M582.1 150.3l-.5 .4M582.2 157.8l.6 .3M582.3 150.6l-.6 .4M582.3 157.5l.7 .2M582.5 157.2l.6 .2"/>
<path d="M582.5 150.9l-.6 .4M582.5 156.8l.7 .3M582.6 156.5l.7 .2M582.7 151.3l-.6 .3M582.7 156.3l.7 .1M582.8 155.9l.6 .1M582.8 151.6l-.6 .2M582.8 155.6l.7 .1M582.8 155.3h.7M582.9 155h.7M582.9 154.7h.7M583 151.9l-.7 .2"/>
<path d="M583.1 152.2l-.6 .2M583.2 152.6l-.6 .2M583.3 152.9l-.6 .2M583.4 153.2l-.7 .2M583.5 153.6l-.7 .1M583.5 154.3h-.7M583.5 154l-.7 .1M571.5 160.2l-.5 .5M571.7 160.4l-.4 .5M572 160.6l-.4 .5M572.3 160.7l-.4 .6M572.5 160.9l-.3 .6"/>
<path d="M572.8 161.1l-.3 .6M573.1 161.2l-.2 .6M573.4 161.3l-.2 .7M573.7 161.4l-.2 .7M574 161.5l-.1 .7M574.3 161.6l-.1 .7M574.7 161.7l-.2 .6M575 161.7l-.1 .7M575.3 161.8v.6M575.6 161.8v.6M576 161.8v.6M576.3 161.8v.6"/>
<path d="M576.6 161.8l.1 .6M577 161.7v.6M577.3 161.6l.1 .7M577.6 161.6l.1 .6M577.9 161.5l.2 .6M578.2 161.4l.2 .6M578.5 161.2l.2 .7M578.8 161.1l.3 .7M579.1 161l.3 .6M579.4 160.8l.3 .6M579.7 160.7l.3 .5M579.9 160.5l.4 .5"/>
<path d="M580.2 160.3l.4 .5M580.4 160.1l.5 .5"/>
</g>
<!-- layer: G-ANNO-TTLB -->
<g fill="#fff" stroke="#fff" stroke-width=".27">
<path d="M557.5 160.1l30.7 4.3-5.7-4.3zM557.5 160.1l30.7 4.3h-30.7z"/>
<path d="M582.5 145.6h5.7l-5.7 14.5zM588.2 145.6l-5.7 14.5 5.7 4.3z"/>
</g>
<path d="M557.5 160.1h25v-14.5h5.7v18.8h-30.7z" fill="none" stroke="#fff" stroke-width=".27"/>
<path d="M25.1 11.7h557.4v398.4h-557.4z" fill="none" stroke="#000" stroke-width=".27"/>
<!-- layer: A-ANNO-SYMB -->
<path d="M444.9 307h50v2.5h-50zM444.9 308.2h10M469.9 308.2h25" fill="none" stroke="#000" stroke-width=".27"/>
<text font-size="13.4" x="541.4" y="389.9">A710</text>
<g font-size="5.6">
<text x="387.8" y="71.5">x 4</text>
<text x="389.1" y="173.4">x 16</text>
<text x="406.4" y="173.3">x 12</text>
<text x="432.6" y="173.4">x 4</text>
<text x="458.6" y="173.4">x 4</text>
<text x="309" y="246.3">x 4</text>
<text x="338.6" y="310.8">x 2</text>
<text x="298.1" y="347.5">x 2</text>
</g>
<g font-size="5">
<text x="456.6" y="42.6">80</text>
<text x="514.7" y="56" transform="rotate(-90 514.7 56)">15</text>
<text x="281.1" y="75.4" transform="rotate(-90 281.1 75.4)">57</text>
<text x="514.8" y="84" transform="rotate(-90 514.8 84)">42</text>
<text x="411" y="96.6" transform="rotate(-90 411 96.6)">97</text>
<text x="300.5" y="128" transform="rotate(45 300.5 128)">57</text>
<text x="357.1" y="155.5">57</text>
<text x="547" y="185.3">TAVOLO</text>
<text x="545.8" y="191.3">LERHAMN</text>
<text x="385.8" y="202.2" transform="rotate(-90 385.8 202.2)">15</text>
<text x="276.8" y="209.9" transform="rotate(-90 276.8 209.9)">30</text>
<text x="215.6" y="212">710</text>
<text x="449.9" y="219.9" transform="rotate(-90 449.9 219.9)">53</text>
<text x="206.6" y="229.1">530</text>
<text x="421.1" y="233.8" transform="rotate(90 421.1 233.8)">92</text>
<text x="483.8" y="235.7" transform="rotate(-90 483.8 235.7)">80</text>
<text x="68.6" y="285.3" transform="rotate(-90 68.6 285.3)">1240</text>
<text x="232.5" y="285.5">1080</text>
<text x="314.9" y="285.4" transform="rotate(-90 314.9 285.4)">80</text>
<text x="212.1" y="336.3">640</text>
<text x="265.5" y="336.2" transform="rotate(-90 265.5 336.2)">80</text>
<text x="112.8" y="350.6">800</text>
</g>
<g font-size="4.2">
<text x="391.6" y="32.5">SCALA 1:1</text>
<text x="335.5" y="71.5">ELEMENTI DI GIUNZIONE</text>
<text x="102.4" y="196.5">SCALA 1:10</text>
<text x="274.1" y="246.3">GAMBE TAVOLO</text>
<text x="310.3" y="310.8">ASSE LUNGA</text>
<text x="269.5" y="347.5">ASSE CORTA</text>
</g>
<g font-size="2.5">
<text x="50.7" y="10.5">1</text>
<text x="105.4" y="10.5">2</text>
<text x="155.4" y="10.5">3</text>
<text x="205.4" y="10.5">4</text>
<text x="255.4" y="10.5">5</text>
<text x="305.4" y="10.5">6</text>
<text x="355.3" y="10.5">7</text>
<text x="405.3" y="10.5">8</text>
<text x="455.3" y="10.5">9</text>
<text x="504.7" y="10.5">10</text>
<text x="554.7" y="10.5">11</text>
<text x="22.3" y="46.6">A</text>
<text x="583.6" y="48.9">A</text>
<text x="22.3" y="111.6">B</text>
<text x="583.6" y="111.6">B</text>
<text x="533.3" y="153">POLITECNICO DI MILANO</text>
<text x="22.3" y="161.6">C</text>
<text x="533.4" y="156">SCUOLA DEL DESIGN</text>
<text x="533.4" y="159.1">C.L. DESIGN DEGLI INTERNI</text>
<text x="583.5" y="161.6">C</text>
<text x="533.5" y="162.9">PROGETTO:</text>
<text x="22.3" y="211.6">D</text>
<text x="533.5" y="212.9">CORSO:</text>
<text x="583.5" y="211.6">D</text>
<text x="543.8" y="216.3">STRUMENTI E METODI</text>
<text x="547.6" y="219.3">DEL PROGETTO</text>
<text x="533.5" y="229.5">DOCENTE:</text>
<text x="546.3" y="236">MARCO FERRARA</text>
<text x="533.5" y="246.2">STUDENTI:</text>
<text x="546.4" y="254.2">ANDREA MONDINI</text>
<text x="22.3" y="261.6">E</text>
<text x="533.5" y="262.9">OGGETTO:</text>
<text x="583.6" y="261.6">E</text>
<text x="551.1" y="269.3">102.642.79</text>
<text x="533.5" y="279.5">NOTE:</text>
<text x="557" y="286">-</text>
<text x="533.5" y="296.2">NOME FILE:</text>
<text x="541.2" y="302.4">LERHAMN_102-642-79.dwg</text>
<text x="22.4" y="311.6">F</text>
<text x="444.2" y="306.2">0</text>
<text x="454.2" y="306.2">1</text>
<text x="467.4" y="306.2">2.5</text>
<text x="495.1" y="306.2">5</text>
<text x="496.7" y="309.1">cm</text>
<text x="583.7" y="311.6">F</text>
<text x="533.4" y="313.5">VERS</text>
<text x="572.9" y="313.5">DATA</text>
<text x="533.5" y="358.5">A</text>
<text x="567.1" y="358.5">2017.05.23</text>
<text x="22.2" y="361.6">G</text>
<text x="533.5" y="363">TAVOLA NO.:</text>
<text x="569.6" y="363">1 DI</text>
<text x="576.8" y="363">4</text>
<text x="583.5" y="361.6">G</text>
<text x="533.5" y="405.6">DATA:</text>
<text x="543.4" y="405.5">2017/07/13</text>
<text x="558.4" y="405.5">SCALA: 1:10 1:1</text>
<text x="19.6" y="410.3" transform="rotate(-90 19.6 410.3)">DIRECTORY: D:\USERS\ANDRE HARDDISK\DOCUMENTS\GITHUB\VV-D_2_CUCINA\LERHAMN_102-642-79.DWG | PLOTTED ON: 13/07/2017 23:52:31 | BY USER: ANDRE</text>
<text x="22.3" y="411.6">H</text>
<text x="48.9" y="413.5">1</text>
<text x="105.4" y="413.5">2</text>
<text x="155.4" y="413.5">3</text>
<text x="205.4" y="413.5">4</text>
<text x="255.4" y="413.5">5</text>
<text x="305.4" y="413.5">6</text>
<text x="355.3" y="413.5">7</text>
<text x="405.3" y="413.5">8</text>
<text x="455.3" y="413.5">9</text>
<text x="504.7" y="413.5">10</text>
<text x="531.5" y="412.6">0</text>
<text x="533.4" y="408.4">REV:</text>
<text x="541.6" y="412.6">0.1m</text>
<text x="543.4" y="408.5">A</text>
<text x="556.6" y="412.6">0.25m</text>
<text x="558.4" y="408.5">FORMATO:</text>
<text x="574.8" y="408.5">A2</text>
<text x="575" y="412.6">0.5m</text>
</g>
</svg>
